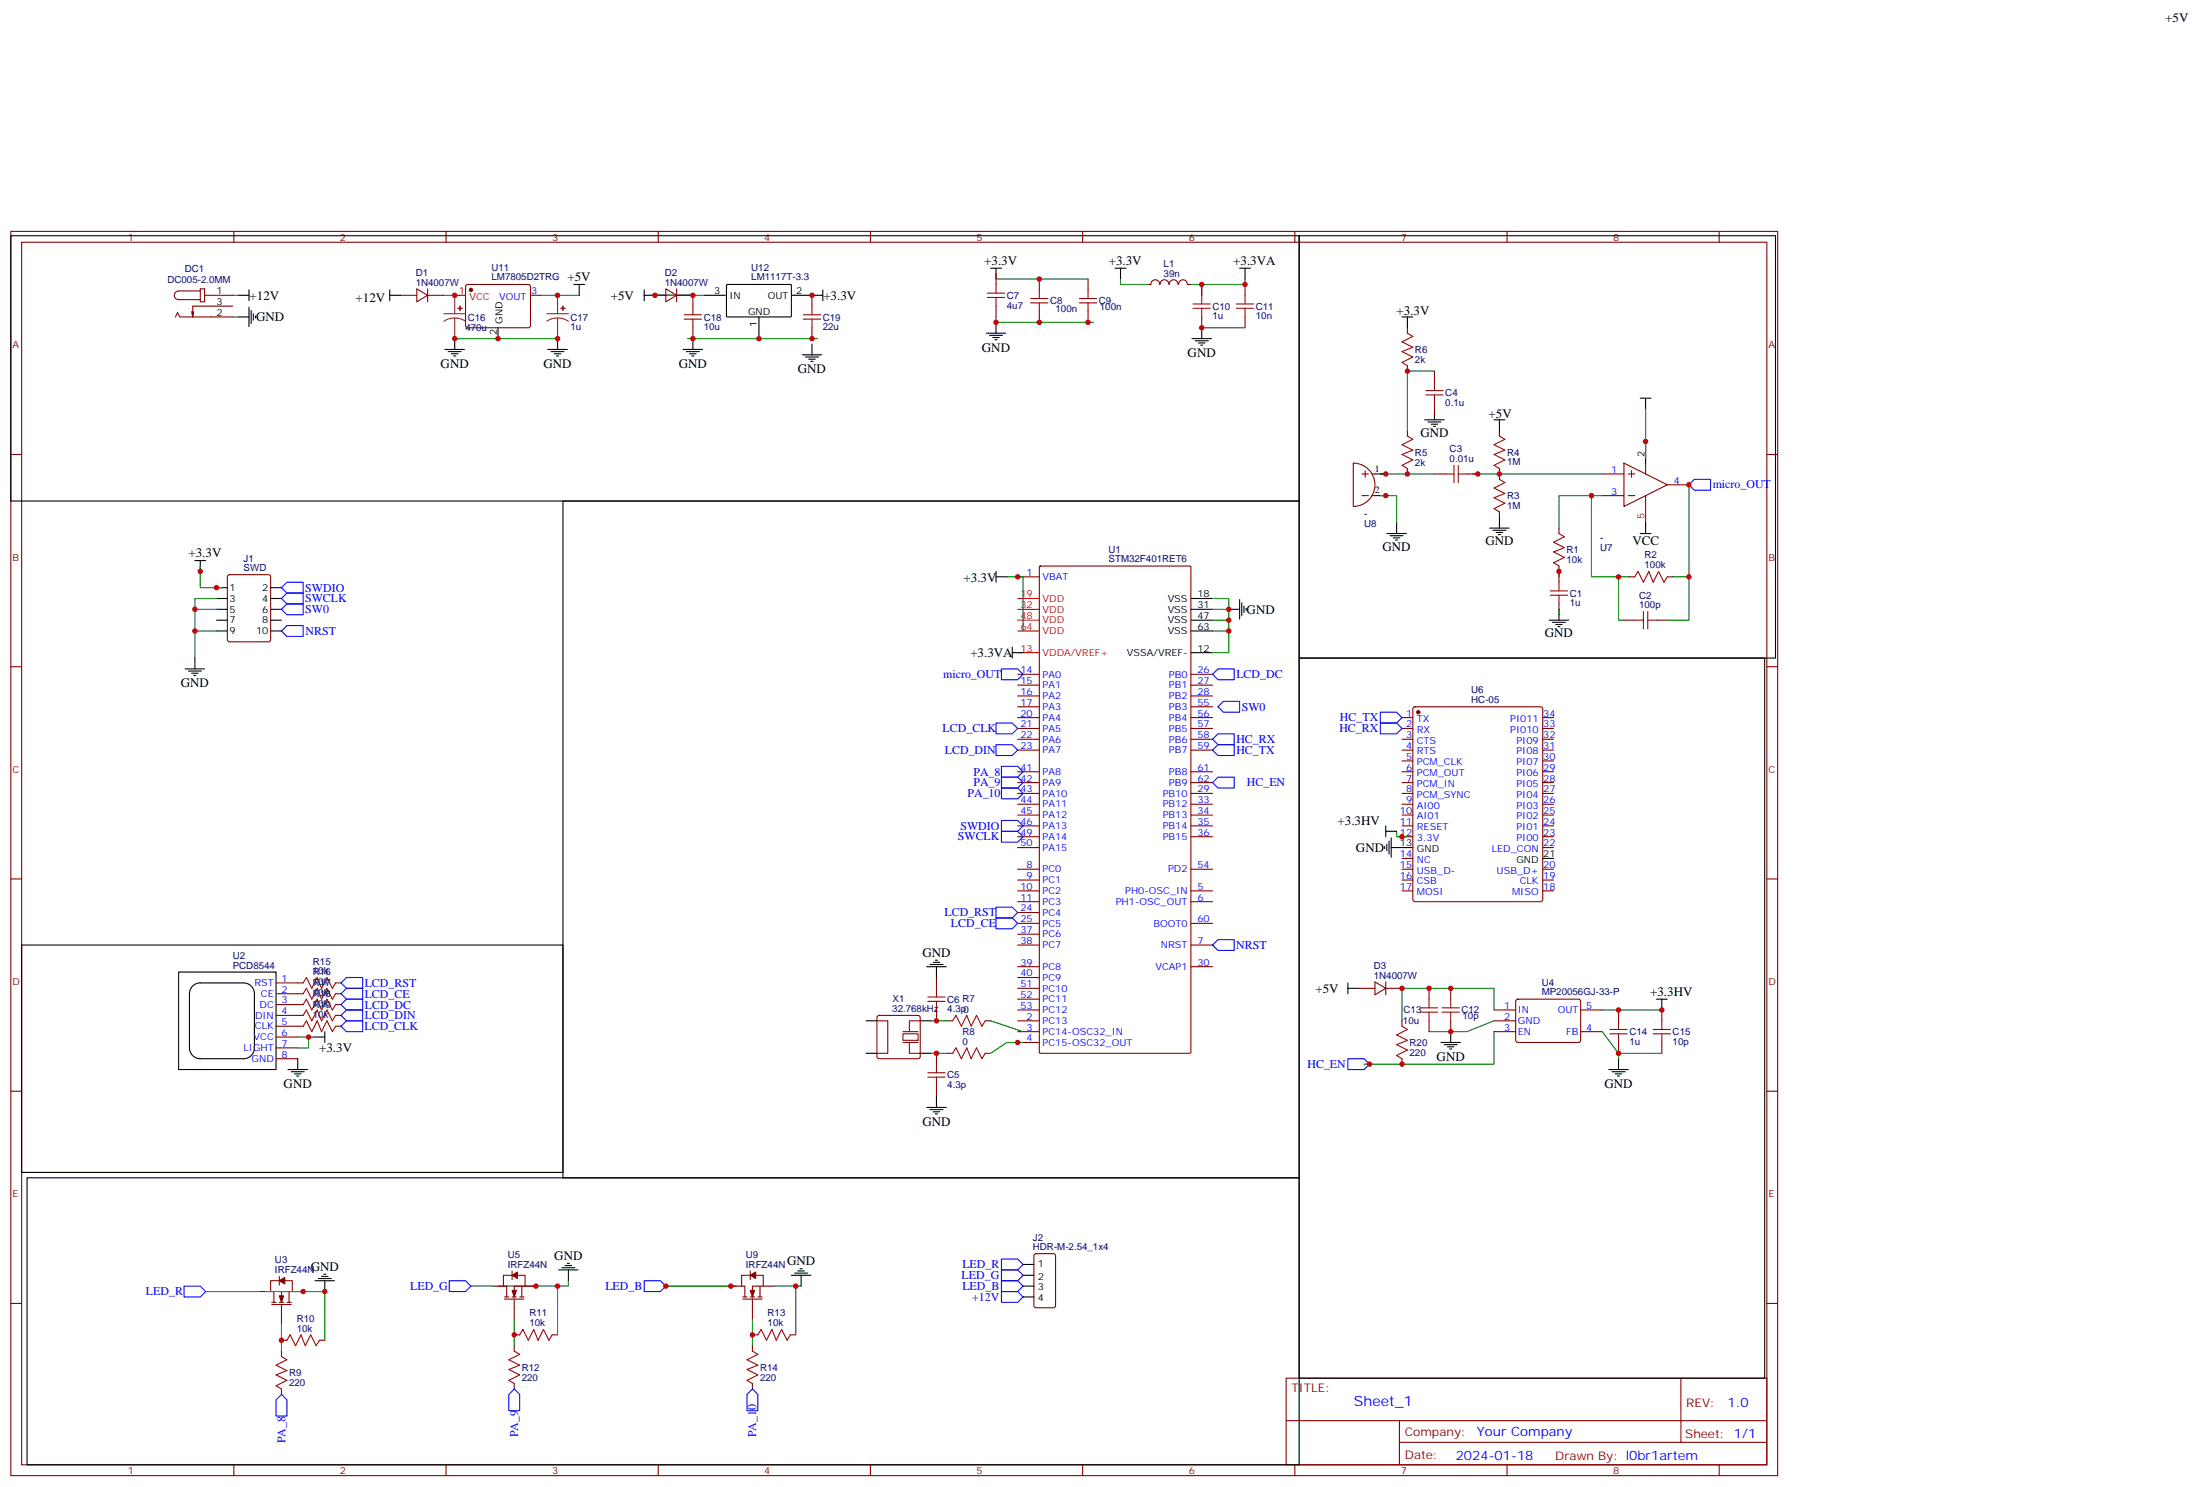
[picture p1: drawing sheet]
<svg xmlns="http://www.w3.org/2000/svg" width="717mm" height="484mm" viewBox="0 0 717 484" stroke-linecap="round" stroke-linejoin="round" font-family="sans-serif">
<g fill="none" stroke="#870000" stroke-width=".35">
<path d="M3.5 75.4h575.8v405.3h-575.8zM7.1 78.9h568.6v398.3h-568.6zM76.2 75.4v3.5M145.3 75.4v3.5M214.5 75.4v3.5M283.6 75.4v3.5M352.8 75.4v3.5M421.9 75.4v3.5M491.1 75.4v3.5M560.2 75.4v3.5M65.3 94.1h1.4v4.2h-1.4zM65.3 94.8h-7.1a1.41 1.41 0 0 0-1.4 1.4 1.41 1.41 0 0 0 1.4 1.4h7.1"/>
<path d="M66.7 96.2h9.1M75.8 99.7h-13v3.6l-.4-1.8M130.5 96.2h5.3M135.8 94.1l3.5 2.1-3.5 2.1zM139.3 96.2h5.3M139.3 94.1v4.2M151.9 92.9l.5-.2h20l.5 .7-.1 13-.6 .4-20.1-.1-.4-.6v-12.7zM172.9 96.2h3.5M211.7 96.2h5.3M217 94.1l3.5 2.1-3.5 2.1zM220.5 96.2h5.3v3.5M220.5 94.1v4.2"/>
<path d="M264.6 96.2v3.5M324.6 89.1v3.6M324.6 99.7v3.6M338.7 90.9v3.5M354.5 90.9v3.5M373.9 92.7h1.1M375 92.7a1.41 1.41 0 0 1 1.5-1.6 1.41 1.41 0 0 1 1.4 1.6M378 92.6a1.41 1.41 0 0 1 1.4-1.5 1.41 1.41 0 0 1 1.4 1.6M381 92.6a1.41 1.41 0 0 1 1.4-1.5 1.41 1.41 0 0 1 1.4 1.6M384.1 92.7a1.41 1.41 0 0 1 1.4-1.6 1.41 1.41 0 0 1 1.4 1.6M387 92.7h1.1M391.6 92.7v3.5"/>
<path d="M405.7 92.7v3.5M57.1 103.3l.8-1.5 .7 1.5h17.2M63.1 101.5l-.3 1.8M225.8 106.8v3.5M264.6 106.8v3.5M338.7 101.5v3.5M354.5 101.5v3.5M391.6 103.3v3.5M405.7 103.3v3.5M458.6 106.8v1.7M458.6 119.1v1.8M467.4 120.9v3.5"/>
<path d="M467.4 131.5v3.5M3.5 148.1h3.6M441 150.9a7.1 7.1 0 0 1 7 7 7.1 7.1 0 0 1-7 7.1zM443.8 154.4h2.1M444.9 153.4v2.1M447 154.4h1M458.6 140.3v1.8M458.6 152.6v1.8M467.4 154.4h3.6M478 154.4h3.5M488.6 140.3v1.8M488.6 152.6v3.6"/>
<path d="M522.1 154.4h7.1M529.2 150.9l14.1 7-14.1 7.1zM530.6 154.4h2.1M531.6 153.4v2.1M536.2 150.9v3.5M543.3 157.9h7M575.7 148.1h3.6M443.8 161.5h2.1M447 161.5h1M488.6 166.8v1.7M508 172v1.8M522.1 161.5h7.1"/>
<path d="M530.6 161.5h2.1M536.2 161.5v3.5M74.3 187.4l.5-.2h12.7l.6 .5 .1 20.7-.5 .6-12.9 .1-.7-.5v-20.7zM331.6 187.9h7.1M338.7 184.6l.3-.2h48.7l.3 .2 .1 158.2-.2 .3h-48.9l-.3-.1zM508 184.4v5.3M508 196.7v3.6M530.9 187.9h1.8M543.3 187.9h1.7M3.5 217.2h3.6M331.6 219.7h7.1M388.1 219.7h7"/>
<path d="M529.2 202h3.5M539.8 202h3.5M575.7 217.2h3.6M331.6 223.2h7.1M331.6 226.7h7.1M331.6 230.3h7.1M331.6 233.8h7.1M331.6 237.3h7.1M388.1 223.2h7M388.1 226.7h7M388.1 230.3h7M388.1 233.8h7"/>
<path d="M388.1 237.3h7M456.8 233.8h3.6M456.8 237.3h3.6M460.6 230.5l.5-.2h40.9l.7 .4v62.4l-.5 .6-41.1 .1-.7-.5v-62.3zM502.7 233.8h3.5M502.7 237.3h3.5M331.6 240.8h7.1M331.6 244.4h7.1M331.6 258.5h7.1M331.6 251.4h7.1M331.6 255h7.1M388.1 240.8h7"/>
<path d="M388.1 244.4h7M388.1 258.5h7M388.1 251.4h7M388.1 255h7M456.8 240.8h3.6M456.8 244.4h3.6M456.8 258.5h3.6M456.8 251.4h3.6M456.8 255h3.6M456.8 247.9h3.6M502.7 240.8h3.5M502.7 244.4h3.5"/>
<path d="M502.7 258.5h3.5M502.7 251.4h3.5M502.7 255h3.5M502.7 247.9h3.5M331.6 262h7.1M331.6 265.5h7.1M331.6 269.1h7.1M331.6 272.6h7.1M331.6 276.1h7.1M388.1 262h7M388.1 265.5h7M388.1 269.1h7"/>
<path d="M388.1 272.6h7M456.8 262h3.6M456.8 265.5h3.6M456.8 269.1h3.6M456.8 272.6h3.6M456.8 279.6h3.6M502.7 262h3.5M502.7 265.5h3.5M502.7 269.1h3.5M502.7 272.6h3.5M502.7 276.1h3.5M3.5 286.3h3.6"/>
<path d="M331.6 283.2h7.1M331.6 286.7h7.1M331.6 290.2h7.1M331.6 293.8h7.1M331.6 297.3h7.1M388.1 283.2h7M388.1 290.2h7M388.1 293.8h7M456.8 283.2h3.6M456.8 286.7h3.6M456.8 290.2h3.6M502.7 283.2h3.5"/>
<path d="M502.7 286.7h3.5M502.7 290.2h3.5M575.7 286.3h3.6M305.2 318.5v3.5M331.6 300.8h7.1M331.6 304.3h7.1M331.6 307.9h7.1M331.6 314.9h7.1M331.6 318.5h7.1M388.1 300.8h7M388.1 307.9h7M388.1 314.9h7"/>
<path d="M448 319.9l3.6 2.1-3.6 2.1zM451.6 319.9v4.2M90 320.2h8.8M90 323.7h8.8M90 327.3h8.8M90 337.9h7M90 334.3h8.8M90 330.8h8.8M109.4 320.2h1.7M109.4 323.7h1.7M109.4 327.3h1.7M109.4 334.3h1.7"/>
<path d="M109.4 330.8h1.7M285.8 332.6h3.5v10.5h-3.5M286 331l.5-.2h12.7l.5 .2 .2 .5v12.7l-.3 .5-.4 .2h-12.7l-.5-.2-.2-.5v-12.7zM305.2 329v3.6M308.7 332.6h1.7M321 332.6h1.8M331.6 332.6h7.1M331.6 336.1h7.1M331.6 339.6h7.1M331.6 322h7.1M331.6 325.5h7.1M331.6 329h7.1"/>
<path d="M442.7 322h5.3M451.6 322h5.2M456.8 332.6v1.7M465.7 322v3.5M465.7 332.6v3.5M472.7 322v3.5M472.7 332.6v3.5M486.8 332.6h7.1M486.8 336.1h7.1M486.8 329h7.1M494.1 325.7l.5-.2 20 .1 .5 .6-.1 13-.7 .4h-20l-.4-.7v-12.7zM515.1 336.1h7"/>
<path d="M515.1 329h7M527.4 329v3.6M527.4 339.6v3.5M541.5 329v3.6M541.5 339.6v3.5M3.5 355.5h3.6M90 341.4h7M90 344.9h7M305.2 343.1v3.6M305.2 353.7v3.6M308.7 343.1h1.7M321 343.1h1.8"/>
<path d="M456.8 344.9v1.8M575.7 355.5h3.6M91 415.8v2.8M91 417.2h-2.8v3.6h1.1v3.5M92.8 417.2h2.4v3.6h-3.5v3.5M160.5 419h3.5M166.9 414.1v2.8M166.9 415.5h-2.9v3.5h1.1v3.5M168.6 415.5h2.5v3.5h-3.5v3.5M170 419v3.5M171.1 419h3.5M238.1 419h3.6"/>
<path d="M244.5 414.1v2.8M244.5 415.5h-2.8v3.5h1v3.5M246.2 415.5h2.5v3.5h-3.5v3.5M247.6 419v3.5M248.7 419h3.5M337.1 408.6l.5-.2h5.7l.6 .4 .1 16.5-.5 .7h-5.9l-.6-.4-.1-16.5zM3.5 424.6h3.6M84.7 420.8h3.5M88.5 424.3h1.5M88.5 425h6.4M91 424.3h1.4M91.7 425v6.3"/>
<path d="M91.7 436.6h1.8M93.5 424.3h1.4M94.2 420.8v3.5M95.2 420.8h3.6M104.1 436.6h1.7M164.4 422.5h1.4M164.4 423.2h6.3M166.9 422.5h1.4M167.6 434.9h1.7M167.6 423.2v6.4M167.6 438.4v1.8M169.3 422.5h1.4"/>
<path d="M179.9 434.9h1.8M242 422.5h1.4M242 423.2h6.4M244.5 422.5h1.4M245.2 434.9h1.7M245.2 423.2v6.4M245.2 438.4v1.8M246.9 422.5h1.5M257.5 434.9h1.8M575.7 424.6h3.6M91.7 440.2v1.7M91.7 452.5v1.8"/>
<path d="M167.6 450.7v1.8M245.2 450.7v1.8M419.1 449h156.6v28.2h-156.6zM547.7 449v20.9M76.2 477.2v3.5M145.3 477.2v3.5M214.5 477.2v3.5M283.6 477.2v3.5M352.8 477.2v3.5M419.1 462.8h156.5M421.9 477.2v3.5M456 469.9h119.6"/>
<path d="M456 462.8v14.1M491.1 477.2v3.5M560.2 477.2v3.5"/>
</g>
<g fill="none" stroke="#000" stroke-width=".35">
<path d="M3.5 76.8h419.8v86.4h-419.8zM423.3 76.8h155.3v137.6h-155.3zM77.6 96.2h3.5M81.1 94.4v3.6M127 96.2h3.5M127 94.4v3.6M187 92.7h3.5M188.7 92.7v3.5M209.9 96.2h3.5M209.9 94.4v3.6M229.3 96.2h7.1M236.8 92.8l.3-.1h20.6l.2 .3-.1 10.1-.3 .2-20.6-.1-.2-.3z"/>
<path d="M257.9 96.2h10.2M268.1 94.4v3.6M322.8 87.4h3.5M324.6 87.4v3.5M363.4 87.4h3.5M365.1 87.4v3.5M403.9 87.4h3.6M405.7 87.4v3.5M77.6 103.3h3.5M81.1 100.1v6.3M81.8 101.1v4.3M82.5 102.2v2.1"/>
<path d="M83.3 102.9v.7M145 113.8h6.3M146 114.5h4.3M147.1 115.3h2.1M147.8 116h.7M148.2 110.3v3.5M162.3 106.8v3.5M178.5 113.8h6.4M179.6 114.5h4.2M180.6 115.3h2.1M181.3 116h.7M181.7 110.3v3.5"/>
<path d="M222.6 113.8h6.4M223.7 114.5h4.2M224.7 115.3h2.1M225.4 116h.7M225.8 110.3v3.5M247.3 103.3v7M261.4 115.6h6.4M262.5 116.3h4.2M263.5 117h2.1M264.2 117.7h.7M264.6 112.1v3.5M321.4 108.5h6.3"/>
<path d="M322.4 109.3h4.3M323.5 110h2.1M324.2 110.7h.7M324.6 105v3.5M388.4 110.3h6.4M389.5 111h4.2M390.5 111.7h2.1M391.2 112.4h.7M391.6 106.8v3.5M456.8 103.3h3.6M458.6 103.3v3.5M464.3 136.8h6.3"/>
<path d="M465.3 137.5h4.2M466.4 138.2h2.1M467.1 138.9h.7M467.4 133.2v3.6M486.8 136.8h3.6M488.6 136.8v3.5M534.5 129.7h3.5M536.2 129.7v3.5M448 154.4h3.6M536.2 143.8v7.1M183.4 163.2h239.9v220.5h-239.9zM448 161.5h3.6"/>
<path d="M451.9 173.8h6.4M453 174.5h4.2M454 175.2h2.1M454.7 175.9h.7M455.1 170.3v3.5M485.4 172h6.4M486.5 172.8h4.2M487.5 173.5h2.2M488.2 174.2h.7M488.6 168.5v3.5M534.5 173.8h3.5M536.2 170.3v3.5"/>
<path d="M63.5 182.6h3.5M65.3 182.6v3.6M70.6 195h3.5M70.6 198.5h3.5M70.6 191.5h3.5M88.2 195h3.5M88.2 198.5h3.5M88.2 191.5h3.5M324.6 186.2v3.5M324.6 187.9h3.5M388.1 195h7M388.1 198.5h7"/>
<path d="M400.4 198.5h3.5M403.9 195.3v6.4M404.6 196.4v4.2M405.3 197.4v2.2M406 198.2v.7M508 198.5v3.5M60.3 217.9h6.4M61.4 218.6h4.2M62.4 219.3h2.2M63.5 214.4v3.5M70.6 202h3.5M70.6 205.6h3.5"/>
<path d="M88.2 202h3.5M88.2 205.6h3.5M329.8 212.6h3.6M329.8 210.9v3.5M388.1 212.6h7M388.1 202h7M388.1 205.6h7M423.3 214.4h151.7v234.6h-151.7zM504.8 202h6.4M505.9 202.7h4.2M506.9 203.4h2.2M507.6 204.2h.8"/>
<path d="M63.1 220h.8M451.2 275.8v.7M451.6 270.8h3.5M451.6 269.1v3.5M451.9 275.1v2.1M452.6 274v4.2M453.3 276.1h7.1M453.3 272.9v6.4M502.7 279.6h3.5M7.1 307.9h176.3v74.1h-176.3zM58.2 316.7h31.8v31.7h-31.8zM302 314.9h6.3"/>
<path d="M303 314.2h4.3M304.1 313.5h2.1M304.8 312.8h.7M305.2 314.9v3.6M62.8 321.3a3.5 3.5 0 0 1 2.5-1.1h14.1a3.5 3.5 0 0 1 3.5 3.5v17.7a3.5 3.5 0 0 1-3.5 3.5h-14.1a3.5 3.5 0 0 1-3.6-3.5v-17.7a3.5 3.5 0 0 1 1.1-2.4zM102.3 337.9h3.5M105.8 336.1v3.5M282.2 332.6h3.6M299.9 332.6h3.5M439.2 322h3.5M439.2 320.2v3.5M469.5 339.6h6.4"/>
<path d="M472.7 336.1v3.5M539.8 325.5h3.5M541.5 325.5v3.5M93.8 348.4h6.4M94.9 349.1h4.2M96 349.8h2.1M96.7 350.6h.7M97 344.9v3.5M282.2 343.1h3.6M299.9 343.1h3.5M305.2 357.3v3.5M470.6 340.3h4.2"/>
<path d="M471.7 341h2.1M472.4 341.7h.7M524.2 348.4h6.4M525.3 349.1h4.2M526.3 349.8h2.2M527 350.6h.8M527.4 344.9v3.5M302 360.8h6.3M303 361.5h4.3M304.1 362.2h2.1M304.8 362.9h.7M8.8 383.7h414.5v93.5h-414.5z"/>
<path d="M102.7 417.2h6.3M103.7 416.5h4.2M104.8 415.8h2.1M105.5 415.1h.7M105.8 417.2v3.6M182 413.7h6.4M183.1 413h4.2M184.1 412.3h2.2M184.9 411.6h.7M185.2 413.7v3.5M257.9 415.5h6.3M258.9 414.8h4.3"/>
<path d="M260 414.1h2.1M260.7 413.3h.7M261.1 415.5v3.5M333.4 415.5h3.5M333.4 411.9h3.5M333.4 419h3.5M333.4 422.5h3.5"/>
</g>
<path d="M148.2 96.2h3.5M536.2 165v7M331.6 195h7.1M331.6 198.5h7.1M331.6 212.6h7.1M331.6 202h7.1M331.6 205.6h7.1" fill="none" stroke="#f00" stroke-width=".35"/>
<path d="M294.2 336.8h5v2.1h-5zM294.2 339.6h5M294.2 336.1h5M296.3 339.6v3.5h3.6M299.9 332.6h-3.6v3.5" fill="none" stroke="#870012" stroke-width=".35"/>
<g fill="#870000" stroke="#870000" stroke-width=".35">
<path d="M91 417.2l1.8-1v2.1z"/>
<path d="M91 422.2h1.4l-.7 2.1z"/>
<path d="M166.9 415.5l1.7-1.1v2.1z"/>
<path d="M166.9 420.4h1.4l-.7 2.1z"/>
<path d="M244.5 415.5l1.7-1.1v2.1z"/>
<path d="M244.5 420.4h1.4l-.7 2.1z"/>
<circle cx="462.1" cy="232" r=".53"/>
<circle cx="153.5" cy="94.4" r=".53"/>
</g>
<g fill="none" stroke="#00f" stroke-width=".35">
<path d="M552.1 156.2h5.3v3.5h-5.3l-1.8-1.8zM91.7 191.5l1.8-1.8h5.3v3.5h-5.3zM91.7 195l1.8-1.8h5.3v3.5h-5.3zM91.7 198.5l1.8-1.8h5.3v3.6h-5.3zM93.5 203.8h5.3v3.5h-5.3l-1.8-1.7zM326.3 217.9h5.3l1.8 1.8-1.8 1.7h-5.3zM396.9 217.9h5.3v3.5h-5.3l-1.8-1.7zM324.6 235.5h5.2l1.8 1.8-1.8 1.8h-5.2zM396.9 230.3l1.7-1.8h5.3v3.5h-5.3zM396.9 239.1h5.3v3.5h-5.3l-1.8-1.8zM449.8 232h5.3l1.7 1.8-1.7 1.7h-5.3zM449.8 235.5h5.3l1.7 1.8-1.7 1.8h-5.3z"/>
<path d="M324.6 242.6h5.2l1.8 1.8-1.8 1.7h-5.2zM326.3 249.7h5.3l1.8 1.7-1.8 1.8h-5.3zM326.3 253.2h5.3l1.8 1.8-1.8 1.7h-5.3zM326.3 256.7h5.3l1.8 1.8-1.8 1.7h-5.3zM395.1 244.4l1.8-1.8h5.3v3.5h-5.3zM395.1 255l1.8-1.8h5.3v3.5h-5.3zM326.3 267.3h5.3l1.8 1.8-1.8 1.7h-5.3zM326.3 270.8h5.3l1.8 1.8-1.8 1.8h-5.3zM324.6 295.5h5.2l1.8 1.8-1.8 1.7h-5.2zM324.6 299h5.2l1.8 1.8-1.8 1.8h-5.2zM395.1 307.9l1.8-1.8h5.3v3.5h-5.3zM111.1 320.2l1.8-1.7h5.3v3.5h-5.3z"/>
<path d="M111.1 323.7l1.8-1.7h5.3v3.5h-5.3zM111.1 327.3l1.8-1.8h5.3v3.5h-5.3zM111.1 334.3l1.8-1.7h5.3v3.5h-5.3zM112.9 329h5.3v3.6h-5.3l-1.8-1.8zM439.2 344.9h5.3l1.8 1.8-1.8 1.7h-5.3zM60 419h5.3l1.7 1.8-1.7 1.7h-5.3zM146.4 417.2h5.3l1.8 1.8-1.8 1.8h-5.3zM209.9 417.2h5.3l1.8 1.8-1.8 1.8h-5.3zM326.3 410.2h5.3l1.8 1.7-1.8 1.8h-5.3zM326.3 413.7h5.3l1.8 1.8-1.8 1.7h-5.3zM326.3 417.2h5.3l1.8 1.8-1.8 1.8h-5.3zM326.3 420.8h5.3l1.8 1.7-1.8 1.8h-5.3z"/>
<path d="M91.7 454.3l1.8 1.7v5.3h-3.5v-5.3zM165.8 454.3l1.8-1.8 1.7 1.8v5.3h-3.5zM245.2 452.5l1.7 1.8v5.3h-3.5v-5.3z"/>
</g>
<g fill="none" stroke="#008700" stroke-width=".35">
<path d="M75.8 96.2h1.8M144.6 96.2h3.6M176.4 96.2h12.3M213.4 96.2h15.9M324.6 90.9h29.9M365.1 90.9v1.8h8.8M388.1 92.7h3.5v3.5M405.7 90.9v1.8h-14.1M75.8 103.3h1.8M149.9 110.3h-1.7h33.5M224 110.3h42.3M324.6 103.3v1.7h31.7"/>
<path d="M391.6 106.8h14.1M467.4 120.9h-8.8v19.4M536.2 133.2v15.9M449.8 154.4h17.6M479.8 154.4h42.3M550.3 157.9v30h-5.3M449.8 161.5h5.3v8.8M518.6 161.5v26.4h8.8M522.1 161.5h-14.1v10.5M63.5 198.5h7.1M65.3 184.4v7.1h7M70.6 195h-7.1v19.4"/>
<path d="M328.1 187.9h5.3v17.7M395.1 195h5.3v3.5h-5.3M400.4 198.5v3.5h-5.3M508 186.2v1.7M508 198.5v1.8M530.9 187.9h-3.5v14.1h1.8M550.3 187.9v14.1h-7M63.5 205.6h7.1M400.4 202v3.6h-5.3M400.4 205.6v7h-5.3M455.1 270.8v1.8h3.5M97 337.9h5.3"/>
<path d="M100.5 337.9v3.5h-3.5M303.4 332.6h5.3M322.8 332.6l10.6 3.5M333.4 339.6h-5.3l-5.3 3.5M486.8 332.6l-8.8 3.5h-12.3M486.8 336.1v10.6h-42.3M486.8 329v-7h-30v10.6M522.1 336.1l5.3 7v1.8M522.1 329h19.4M303.4 343.1h5.3M527.4 343.1h14.1M153.5 419h7"/>
<path d="M181.7 419v15.9M185.2 417.2v1.8h-22.9M217 419h22.9M252.2 419h8.9M259.3 419v15.9M67 420.8h17.7M86.4 420.8h19.4v15.8M91.7 431.3v8.9M167.6 429.6v8.8M245.2 429.6v8.8"/>
</g>
<g fill="none" stroke="#a10000" stroke-width=".35">
<path d="M225.8 99.7v2.9M264.6 99.7v2.9M321.7 96.9h5.7M321.7 95.5h5.7M324.6 92.7v2.8M324.6 96.9v2.8M335.8 98.7h5.7M335.8 97.3h5.7M338.7 94.4v2.9M338.7 98.7v2.8M351.7 98.7h5.7M351.7 97.3h5.7"/>
<path d="M354.5 94.4v2.9M354.5 98.7v2.8M388.8 99h5.6M391.6 96.2v2.8M402.9 99h5.6M405.7 96.2v2.8M223 102.6h5.6M223 104h5.6M225.8 104v2.8M261.8 102.6h5.6M261.8 104h5.6M264.6 104v2.8"/>
<path d="M388.8 100.4h5.6M391.6 100.4v2.9M402.9 100.4h5.6M405.7 100.4v2.9M458.6 108.5l1.8 1.1-3.6 1.8 3.6 1.7-3.6 1.4 3.6 1.8-3.6 1.8 1.8 1M464.6 128.7h5.7M464.6 127.2h5.7M467.4 124.4v2.8M467.4 128.7v2.8M458.6 142.1l1.8 1-3.6 1.8 3.6 1.7-3.6 1.5 3.6 1.7-3.6 1.8 1.8 1M471 154.4h2.8M473.8 151.6v5.6"/>
<path d="M475.2 154.4h2.8M475.2 151.6v5.6M488.6 156.2l1.8 1-3.6 1.8 3.6 1.8-3.6 1.4 3.6 1.7-3.6 1.8 1.8 1.1M488.6 142.1l1.8 1-3.6 1.8 3.6 1.7-3.6 1.5 3.6 1.7-3.6 1.8 1.8 1M508 173.8l1.8 1.1-3.6 1.7 3.6 1.8-3.6 1.4 3.6 1.8-3.6 1.7 1.8 1.1M505.2 193.9h5.6M505.2 192.5h5.6M508 189.7v2.8M508 193.9v2.8M532.7 187.9l1.1-1.7 1.7 3.5 1.8-3.5 1.4 3.5 1.8-3.5 1.7 3.5 1.1-1.8M535.5 199.2v5.7M536.9 199.2v5.7"/>
<path d="M532.7 202h2.8M536.9 202h2.9M98.8 320.2l1-1.7 1.8 3.5 1.8-3.5 1.4 3.5 1.7-3.5 1.8 3.5 1.1-1.8M98.8 323.7l1-1.7 1.8 3.5 1.8-3.5 1.4 3.5 1.7-3.5 1.8 3.5 1.1-1.8M98.8 327.3l1-1.8 1.8 3.5 1.8-3.5 1.4 3.5 1.7-3.5 1.8 3.5 1.1-1.7M98.8 330.8l1-1.8 1.8 3.6 1.8-3.6 1.4 3.6 1.7-3.6 1.8 3.6 1.1-1.8M98.8 334.3l1-1.7 1.8 3.5 1.8-3.5 1.4 3.5 1.7-3.5 1.8 3.5 1.1-1.8M302.3 326.2h5.7M302.3 324.8h5.7M305.2 322v2.8M305.2 326.2v2.8M310.4 332.6l1.1-1.8 1.8 3.5 1.7-3.5 1.4 3.5 1.8-3.5 1.8 3.5 1-1.7"/>
<path d="M456.8 334.3l1.8 1.1-3.5 1.7 3.5 1.8-3.5 1.4 3.5 1.8-3.5 1.8 1.7 1M462.8 329.7h5.7M462.8 328.3h5.7M465.7 325.5v2.8M465.7 329.7v2.9M469.9 329.7h5.6M469.9 328.3h5.6M472.7 325.5v2.8M472.7 329.7v2.9M524.6 336.8h5.6M524.6 335.4h5.6M527.4 332.6v2.8"/>
<path d="M527.4 336.8v2.8M538.7 336.8h5.6M538.7 335.4h5.6M541.5 332.6v2.8M541.5 336.8v2.8M302.3 350.9h5.7M302.3 349.5h5.7M305.2 346.7v2.8M305.2 350.9v2.8M310.4 343.1l1.1-1.7 1.8 3.5 1.7-3.5 1.4 3.5 1.8-3.5 1.8 3.5 1-1.8M93.5 436.6l1-1.7 1.8 3.5 1.8-3.5 1.4 3.5 1.7-3.5 1.8 3.5 1.1-1.8M169.3 434.9l1.1-1.8 1.8 3.5 1.7-3.5 1.4 3.5 1.8-3.5 1.8 3.5 1-1.7"/>
<path d="M246.9 434.9l1.1-1.8 1.8 3.5 1.7-3.5 1.4 3.5 1.8-3.5 1.8 3.5 1-1.7M91.7 441.9l1.8 1.1-3.5 1.7 3.5 1.8-3.5 1.4 3.5 1.8-3.5 1.7 1.7 1.1M167.6 440.2l1.7 1-3.5 1.8 3.5 1.7-3.5 1.5 3.5 1.7-3.5 1.8 1.8 1M245.2 440.2l1.7 1-3.5 1.8 3.5 1.7-3.5 1.5 3.5 1.7-3.5 1.8 1.8 1"/>
</g>
<path d="M148.2 96.2v6M181.7 96.2v6M144.6 102.2h7.1M148.2 103.6l-1.9 .2-1.7 .9M148.2 103.6l1.8 .3 1.7 .8M148.2 103.6v6.7M178.2 102.2h7M181.7 103.6l-1.9 .2-1.6 .9M181.7 103.6l1.8 .3 1.7 .8M181.7 103.6v6.7" fill="none" stroke="#8c2424" stroke-width=".35"/>
<g fill="#8c2424" stroke="#8c2424" stroke-width=".35">
<path d="M149.2 100.4l1.4 .1z"/>
<path d="M149.9 99.7v1.4z"/>
<path d="M182.7 100.4l1.4 .1z"/>
<path d="M183.4 99.7v1.4z"/>
</g>
<g fill="#c00">
<circle cx="536.2" cy="143.8" r=".88"/>
<circle cx="508" cy="186.2" r=".88"/>
<circle cx="550.3" cy="157.9" r=".88"/>
<circle cx="550.3" cy="187.9" r=".88"/>
<circle cx="518.6" cy="161.5" r=".88"/>
<circle cx="527.4" cy="187.9" r=".88"/>
<circle cx="488.6" cy="154.4" r=".88"/>
<circle cx="481.5" cy="154.4" r=".88"/>
<circle cx="458.6" cy="154.4" r=".88"/>
<circle cx="458.6" cy="120.9" r=".88"/>
<circle cx="451.6" cy="154.4" r=".88"/>
<circle cx="451.6" cy="161.5" r=".88"/>
<circle cx="456.8" cy="272.6" r=".88"/>
<circle cx="305.2" cy="343.1" r=".88"/>
<circle cx="305.2" cy="332.6" r=".88"/>
<circle cx="70.6" cy="191.5" r=".88"/>
<circle cx="65.3" cy="186.2" r=".88"/>
<circle cx="63.5" cy="205.6" r=".88"/>
<circle cx="63.5" cy="198.5" r=".88"/>
<circle cx="91.7" cy="436.6" r=".88"/>
<circle cx="167.6" cy="434.9" r=".88"/>
<circle cx="238.1" cy="419" r=".88"/>
<circle cx="338.7" cy="105" r=".88"/>
<circle cx="354.5" cy="105" r=".88"/>
<circle cx="324.6" cy="105" r=".88"/>
<circle cx="338.7" cy="90.9" r=".88"/>
<circle cx="391.6" cy="92.7" r=".88"/>
<circle cx="405.7" cy="92.7" r=".88"/>
<circle cx="391.6" cy="106.8" r=".88"/>
<circle cx="400.4" cy="198.5" r=".88"/>
<circle cx="400.4" cy="202" r=".88"/>
<circle cx="400.4" cy="205.6" r=".88"/>
<circle cx="331.6" cy="187.9" r=".88"/>
<circle cx="331.6" cy="339.6" r=".88"/>
<circle cx="456.8" cy="346.7" r=".88"/>
<circle cx="472.7" cy="336.1" r=".88"/>
<circle cx="527.4" cy="343.1" r=".88"/>
<circle cx="527.4" cy="329" r=".88"/>
<circle cx="541.5" cy="329" r=".88"/>
<circle cx="100.5" cy="337.9" r=".88"/>
<circle cx="446.3" cy="346.7" r=".88"/>
<circle cx="162.3" cy="110.3" r=".88"/>
<circle cx="148.2" cy="110.3" r=".88"/>
<circle cx="181.7" cy="110.3" r=".88"/>
<circle cx="181.7" cy="96.2" r=".88"/>
<circle cx="247.3" cy="110.3" r=".88"/>
<circle cx="225.8" cy="110.3" r=".88"/>
<circle cx="264.6" cy="110.3" r=".88"/>
<circle cx="225.8" cy="96.2" r=".88"/>
<circle cx="148.2" cy="96.2" r=".88"/>
<circle cx="213.4" cy="96.2" r=".88"/>
<circle cx="264.6" cy="96.2" r=".88"/>
<circle cx="472.7" cy="322" r=".88"/>
<circle cx="465.7" cy="322" r=".88"/>
<circle cx="456.8" cy="322" r=".88"/>
<circle cx="174.6" cy="419" r=".88"/>
<circle cx="181.7" cy="419" r=".88"/>
<circle cx="98.8" cy="420.8" r=".88"/>
<circle cx="105.8" cy="420.8" r=".88"/>
<circle cx="217" cy="419" r=".88"/>
<circle cx="245.2" cy="434.9" r=".88"/>
<circle cx="259.3" cy="419" r=".88"/>
</g>
<text font-size="4.6" fill="#00f" x="441.2" y="458">Sheet_1</text>
<g font-size="4.2">
<text x="705.6" y="7.3">+5V</text>
<text x="320.7" y="86.4">+3.3V</text>
<text x="361.3" y="86.4">+3.3V</text>
<text x="401.8" y="86.4">+3.3VA</text>
<text x="184.9" y="91.7">+5V</text>
<text x="81.3" y="97.6">+12V</text>
<text x="115.9" y="98.3">+12V</text>
<text x="199" y="97.6">+5V</text>
<text x="268.3" y="97.6">+3.3V</text>
<text x="83.4" y="104.7">GND</text>
<text x="455.1" y="102.6">+3.3V</text>
<text x="143.6" y="119.8">GND</text>
<text x="177.1" y="119.8">GND</text>
<text x="221.2" y="119.8">GND</text>
<text x="320" y="114.6">GND</text>
<text x="387" y="116.4">GND</text>
<text x="260" y="121.6">GND</text>
<text x="485.1" y="136.1">+5V</text>
<text x="462.8" y="142.4">GND</text>
<text x="450.5" y="179.5">GND</text>
<text x="484" y="177.7">GND</text>
<text x="531.9" y="177.7">VCC</text>
<text x="61.4" y="181.6">+3.3V</text>
<text x="314" y="189.7">+3.3V</text>
<text x="406.2" y="199.9">GND</text>
<text x="503.4" y="207.7">GND</text>
<text x="316.2" y="214">+3.3VA</text>
<text x="58.9" y="224">GND</text>
<text x="435.8" y="268.7">+3.3HV</text>
<text x="441.9" y="277.5">GND</text>
<text x="300.6" y="311.7">GND</text>
<text x="428.6" y="323.4">+5V</text>
<text x="537.7" y="324.4">+3.3HV</text>
<text x="104" y="342.8">+3.3V</text>
<text x="468.1" y="345.7">GND</text>
<text x="92.4" y="354.5">GND</text>
<text x="522.8" y="354.5">GND</text>
<text x="300.6" y="366.8">GND</text>
<text x="180.6" y="410.5">GND</text>
<text x="256.5" y="412.2">GND</text>
<text x="101.2" y="414">GND</text>
</g>
<g font-size="4.2" fill="#00f">
<text x="562.9" y="458.2">1.0</text>
<text x="481.3" y="467.8">Your Company</text>
<text x="474.4" y="475.6">2024-01-18</text>
</g>
<g font-size="3.9" fill="#00f">
<text x="558.1" y="159.1">micro_OUT</text>
<text x="99.4" y="196.3">SWCLK</text>
<text x="99.5" y="192.8">SWDIO</text>
<text x="99.5" y="199.8">SW0</text>
<text x="99.6" y="206.9">NRST</text>
<text x="307.3" y="221">micro_OUT</text>
<text x="402.9" y="221">LCD_DC</text>
<text x="404.6" y="231.6">SW0</text>
<text x="307.2" y="238.6">LCD_CLK</text>
<text x="436.4" y="238.6">HC_RX</text>
<text x="436.6" y="235">HC_TX</text>
<text x="307.9" y="245.6">LCD_DIN</text>
<text x="402.9" y="245.6">HC_TX</text>
<text x="402.9" y="242.1">HC_RX</text>
<text x="317.2" y="252.7">PA_8</text>
<text x="317.2" y="256.2">PA_9</text>
<text x="406.3" y="256.2">HC_EN</text>
<text x="315.3" y="259.8">PA_10</text>
<text x="312.1" y="273.8">SWCLK</text>
<text x="313" y="270.3">SWDIO</text>
<text x="307.8" y="298.6">LCD_RST</text>
<text x="309.9" y="302.1">LCD_CE</text>
<text x="402.8" y="309.2">NRST</text>
<text x="118.8" y="321.5">LCD_RST</text>
<text x="118.8" y="325.1">LCD_CE</text>
<text x="118.9" y="328.6">LCD_DC</text>
<text x="118.8" y="335.6">LCD_CLK</text>
<text x="118.9" y="332.1">LCD_DIN</text>
<text x="426" y="347.9">HC_EN</text>
<text x="313.6" y="413.2">LED_R</text>
<text x="313.4" y="416.7">LED_G</text>
<text x="47.6" y="422">LED_R</text>
<text x="133.6" y="420.2">LED_G</text>
<text x="197.3" y="420.2">LED_B</text>
<text x="313.6" y="420.3">LED_B</text>
<text x="316.8" y="423.8">+12V</text>
<text x="93" y="470.3" transform="rotate(-90 93 470.3)">PA_8</text>
<text x="168.8" y="468.3" transform="rotate(-90 168.8 468.3)">PA_9</text>
<text x="246.4" y="468.3" transform="rotate(-90 246.4 468.3)">PA_10</text>
</g>
<g font-size="3.9" fill="#800">
<text x="420.9" y="453.6">TITLE:</text>
<text x="549.5" y="458.2">REV:</text>
<text x="457.8" y="467.8">Company:</text>
<text x="549.1" y="468.4">Sheet: 1/1</text>
<text x="457.8" y="475.4">Date:</text>
<text x="506.8" y="475.5">Drawn By: l0br1artem</text>
</g>
<g font-size="3.2" fill="#800">
<text x="41.6" y="78.4">1</text>
<text x="110.8" y="78.4">2</text>
<text x="179.9" y="78.4">3</text>
<text x="249.1" y="78.4">4</text>
<text x="318.2" y="78.4">5</text>
<text x="387.3" y="78.4">6</text>
<text x="456.5" y="78.4">7</text>
<text x="525.6" y="78.4">8</text>
<text x="4.1" y="113.5">A</text>
<text x="576.3" y="113.5">A</text>
<text x="4.1" y="182.6">B</text>
<text x="576.3" y="182.6">B</text>
<text x="4.1" y="251.8">C</text>
<text x="576.3" y="251.8">C</text>
<text x="4.1" y="320.9">D</text>
<text x="576.3" y="320.9">D</text>
<text x="4.1" y="390.1">E</text>
<text x="576.3" y="390.1">E</text>
<text x="41.6" y="480.2">1</text>
<text x="110.8" y="480.2">2</text>
<text x="179.9" y="480.2">3</text>
<text x="249.1" y="480.2">4</text>
<text x="318.2" y="480.2">5</text>
<text x="387.3" y="480.2">6</text>
<text x="456.5" y="480.2">7</text>
<text x="525.6" y="480.2">8</text>
</g>
<g font-size="3.2" fill="#000080">
<text x="60.2" y="88.5">DC1</text>
<text x="135.5" y="89.9">D1</text>
<text x="160.1" y="88.2">U11</text>
<text x="216.6" y="89.9">D2</text>
<text x="244.8" y="88.2">U12</text>
<text x="379.2" y="86.9">L1</text>
<text x="54.6" y="92">DC005-2.0MM</text>
<text x="135.5" y="93">1N4007W</text>
<text x="160.1" y="91.3">LM7805D2TRG</text>
<text x="216.6" y="93">1N4007W</text>
<text x="244.8" y="91.3">LM1117T-3.3</text>
<text x="379.2" y="90.1">39n</text>
<text x="328.1" y="100.6">4u7</text>
<text x="328.1" y="97.4">C7</text>
<text x="342.2" y="99.1">C8</text>
<text x="344" y="101.5">100n</text>
<text x="358.1" y="99.1">C9</text>
<text x="358.4" y="100.8">100n</text>
<text x="395.1" y="100.9">C10</text>
<text x="409.2" y="100.8">C11</text>
<text x="151.6" y="108">470u</text>
<text x="152.4" y="104.4">C16</text>
<text x="185.9" y="107.6">1u</text>
<text x="185.9" y="104.4">C17</text>
<text x="229.3" y="107.6">10u</text>
<text x="229.3" y="104.4">C18</text>
<text x="268.1" y="107.6">22u</text>
<text x="268.1" y="104.4">C19</text>
<text x="395.1" y="104">1u</text>
<text x="409.2" y="104">10n</text>
<text x="461.1" y="118.2">2k</text>
<text x="461.1" y="115">R6</text>
<text x="471" y="129.1">C4</text>
<text x="471" y="132.3">0.1u</text>
<text x="461.1" y="148.5">R5</text>
<text x="472.4" y="147.4">C3</text>
<text x="491.1" y="148.5">R4</text>
<text x="461.1" y="151.7">2k</text>
<text x="472.4" y="150.5">0.01u</text>
<text x="491.1" y="151.6">1M</text>
<text x="491.1" y="165.8">1M</text>
<text x="491.1" y="162.6">R3</text>
<text x="444.5" y="168.5">-</text>
<text x="444.5" y="171.7">U8</text>
<text x="521.4" y="176.3">-</text>
<text x="521.4" y="179.5">U7</text>
<text x="79.4" y="183">J1</text>
<text x="361.2" y="183.2">STM32F401RET6</text>
<text x="361.2" y="180">U1</text>
<text x="510.5" y="183.4">10k</text>
<text x="510.5" y="180.3">R1</text>
<text x="535.9" y="185.1">100k</text>
<text x="535.9" y="181.9">R2</text>
<text x="79.4" y="186.2">SWD</text>
<text x="511.5" y="197.5">1u</text>
<text x="511.5" y="194.4">C1</text>
<text x="534.1" y="195">C2</text>
<text x="534.1" y="198.2">100p</text>
<text x="479.4" y="225.9">U6</text>
<text x="479.4" y="229.1">HC-05</text>
<text x="75.9" y="315.6">PCD8544</text>
<text x="75.9" y="312.5">U2</text>
<text x="102" y="317.4">10k</text>
<text x="102" y="314.3">R15</text>
<text x="102" y="317.8">R16</text>
<text x="447.7" y="315.6">D3</text>
<text x="102" y="320.9">10k</text>
<text x="102" y="321.3">R17</text>
<text x="447.7" y="318.8">1N4007W</text>
<text x="502.4" y="321.1">U4</text>
<text x="102" y="324.4">10k</text>
<text x="102" y="328">10k</text>
<text x="102" y="324.8">R18</text>
<text x="102" y="328.4">R19</text>
<text x="290.7" y="329.7">32.768kHz</text>
<text x="290.8" y="326.6">X1</text>
<text x="308.7" y="329.8">4.3p0</text>
<text x="308.7" y="326.6">C6 R7</text>
<text x="502.4" y="324.3">MP20056GJ-33-P</text>
<text x="102" y="331.5">10k</text>
<text x="457.2" y="333.7">10u</text>
<text x="457.4" y="330.2">C13</text>
<text x="476.2" y="330.2">C12</text>
<text x="476.6" y="331.9">10p</text>
<text x="313.6" y="340.3">0</text>
<text x="313.6" y="337.1">R8</text>
<text x="459.3" y="340.7">R20</text>
<text x="530.9" y="340.4">1u</text>
<text x="530.9" y="337.3">C14</text>
<text x="545" y="340.4">10p</text>
<text x="545" y="337.3">C15</text>
<text x="459.3" y="343.9">220</text>
<text x="308.7" y="351.3">C5</text>
<text x="308.7" y="354.5">4.3p</text>
<text x="336.6" y="407.4">HDR-M-2.54_1x4</text>
<text x="336.6" y="404.2">J2</text>
<text x="89.6" y="411.6">U3</text>
<text x="165.5" y="413">IRFZ44N</text>
<text x="165.5" y="409.9">U5</text>
<text x="243.1" y="413">IRFZ44N</text>
<text x="243.1" y="409.9">U9</text>
<text x="89.6" y="414.8">IRFZ44N</text>
<text x="96.7" y="430.6">R10</text>
<text x="172.5" y="428.9">R11</text>
<text x="250.1" y="428.9">R13</text>
<text x="96.7" y="433.8">10k</text>
<text x="172.5" y="432">10k</text>
<text x="250.1" y="432">10k</text>
<text x="94.2" y="448.3">R9</text>
<text x="170" y="449.8">220</text>
<text x="170" y="446.6">R12</text>
<text x="247.6" y="449.8">220</text>
<text x="247.6" y="446.6">R14</text>
<text x="94.2" y="451.5">220</text>
</g>
<g font-size="3.2">
<text x="70.6" y="95.8">1</text>
<text x="232.8" y="95.8">3</text>
<text x="259.5" y="95.8">2</text>
<text x="70.6" y="99.4">3</text>
<text x="237.7" y="97.3">IN</text>
<text x="250.2" y="97.3">OUT</text>
<text x="70.6" y="102.9">2</text>
<text x="163.7" y="105.5" transform="rotate(-90 163.7 105.5)">GND</text>
<text x="243.8" y="102.6">GND</text>
<text x="246.6" y="106.5" transform="rotate(-90 246.6 106.5)">1</text>
<text x="161.9" y="109" transform="rotate(-90 161.9 109)">2</text>
<text x="535.9" y="148.8" transform="rotate(-90 535.9 148.8)">2</text>
<text x="448" y="153.7">1</text>
<text x="448" y="160.8">2</text>
<text x="74.8" y="192.5">1</text>
<text x="74.8" y="196">3</text>
<text x="85.5" y="192.5">2</text>
<text x="85.5" y="196">4</text>
<text x="380.5" y="196">VSS</text>
<text x="390.2" y="194.6">18</text>
<text x="74.8" y="199.6">5</text>
<text x="74.8" y="203.1">7</text>
<text x="85.5" y="199.6">6</text>
<text x="85.5" y="203.1">8</text>
<text x="380.5" y="199.6">VSS</text>
<text x="380.5" y="203.1">VSS</text>
<text x="390.2" y="198.2">31</text>
<text x="390.2" y="201.7">47</text>
<text x="74.8" y="206.6">9</text>
<text x="83.5" y="206.6">10</text>
<text x="380.5" y="206.6">VSS</text>
<text x="390.2" y="205.2">63</text>
<text x="367.2" y="213.7">VSSA/VREF-</text>
<text x="390.2" y="212.3">12</text>
<text x="456.2" y="275.8">13</text>
<text x="461.7" y="277.5">GND</text>
<text x="494.1" y="281.1">GND</text>
<text x="502.9" y="279.3">21</text>
<text x="338.2" y="412.6">1</text>
<text x="338.2" y="416.9">2</text>
<text x="338.2" y="420.4">3</text>
<text x="338.2" y="423.9">4</text>
</g>
<g font-size="3.2" fill="#f00">
<text x="149.5" y="95.8">1</text>
<text x="153" y="97.6">VCC</text>
<text x="535.9" y="169.1" transform="rotate(-90 535.9 169.1)">5</text>
<text x="332.5" y="194.6">19</text>
<text x="339.7" y="196">VDD</text>
<text x="332.5" y="198.2">32</text>
<text x="332.5" y="201.7">48</text>
<text x="339.7" y="199.6">VDD</text>
<text x="339.7" y="203.1">VDD</text>
<text x="332.5" y="205.2">64</text>
<text x="339.7" y="206.6">VDD</text>
<text x="332.5" y="212.3">13</text>
<text x="339.7" y="213.7">VDDA/VREF+</text>
</g>
<g font-size="3.2" fill="#00f">
<text x="173" y="95.8">3</text>
<text x="162.6" y="97.6">VOUT</text>
<text x="525" y="154.1">1</text>
<text x="525" y="161.1">3</text>
<text x="545.4" y="157.6">4</text>
<text x="334.5" y="187.6">1</text>
<text x="339.7" y="189">VBAT</text>
<text x="332.5" y="219.3">14</text>
<text x="339.7" y="220.7">PA0</text>
<text x="380.9" y="220.7">PB0</text>
<text x="390.2" y="219.3">26</text>
<text x="332.5" y="222.8">15</text>
<text x="332.5" y="226.4">16</text>
<text x="339.7" y="224.3">PA1</text>
<text x="339.7" y="227.8">PA2</text>
<text x="380.9" y="224.3">PB1</text>
<text x="380.9" y="227.8">PB2</text>
<text x="390.2" y="222.8">27</text>
<text x="390.2" y="226.4">28</text>
<text x="332.5" y="229.9">17</text>
<text x="332.5" y="233.4">20</text>
<text x="339.7" y="231.3">PA3</text>
<text x="380.9" y="231.3">PB3</text>
<text x="390.2" y="229.9">55</text>
<text x="390.2" y="233.4">56</text>
<text x="458.2" y="233.4">1</text>
<text x="502.9" y="233.4">34</text>
<text x="332.5" y="237">21</text>
<text x="339.7" y="234.8">PA4</text>
<text x="339.7" y="238.4">PA5</text>
<text x="380.9" y="234.8">PB4</text>
<text x="380.9" y="238.4">PB5</text>
<text x="390.2" y="237">57</text>
<text x="458.2" y="237">2</text>
<text x="461.7" y="235.2">TX</text>
<text x="461.7" y="238.7">RX</text>
<text x="492.1" y="238.7">PI010</text>
<text x="492.1" y="235.2">PI011</text>
<text x="502.9" y="237">33</text>
<text x="332.5" y="240.5">22</text>
<text x="332.5" y="244">23</text>
<text x="339.7" y="241.9">PA6</text>
<text x="339.7" y="245.4">PA7</text>
<text x="380.9" y="241.9">PB6</text>
<text x="380.9" y="245.4">PB7</text>
<text x="390.2" y="240.5">58</text>
<text x="390.2" y="244">59</text>
<text x="458.2" y="240.5">3</text>
<text x="458.2" y="244">4</text>
<text x="461.7" y="242.3">CTS</text>
<text x="461.7" y="245.8">RTS</text>
<text x="494.1" y="245.8">PI08</text>
<text x="494.1" y="242.3">PI09</text>
<text x="502.9" y="244">31</text>
<text x="502.9" y="240.5">32</text>
<text x="332.5" y="251.1">41</text>
<text x="390.2" y="251.1">61</text>
<text x="458.2" y="247.5">5</text>
<text x="458.2" y="251.1">6</text>
<text x="461.7" y="249.3">PCM_CLK</text>
<text x="494.1" y="249.3">PI07</text>
<text x="502.9" y="251.1">29</text>
<text x="502.9" y="247.5">30</text>
<text x="332.5" y="254.6">42</text>
<text x="339.7" y="252.5">PA8</text>
<text x="339.7" y="256">PA9</text>
<text x="380.9" y="252.5">PB8</text>
<text x="380.9" y="256">PB9</text>
<text x="390.2" y="254.6">62</text>
<text x="458.2" y="254.6">7</text>
<text x="461.7" y="252.8">PCM_OUT</text>
<text x="461.7" y="256.4">PCM_IN</text>
<text x="494.1" y="256.4">PI05</text>
<text x="494.1" y="252.8">PI06</text>
<text x="502.9" y="254.6">28</text>
<text x="332.5" y="258.1">43</text>
<text x="332.5" y="261.7">44</text>
<text x="339.7" y="259.5">PA10</text>
<text x="339.7" y="263.1">PA11</text>
<text x="378.9" y="259.5">PB10</text>
<text x="378.9" y="263.1">PB12</text>
<text x="390.2" y="258.1">29</text>
<text x="390.2" y="261.7">33</text>
<text x="458.2" y="258.1">8</text>
<text x="458.2" y="261.7">9</text>
<text x="461.7" y="259.9">PCM_SYNC</text>
<text x="461.7" y="263.4">AI00</text>
<text x="494.1" y="263.4">PI03</text>
<text x="494.1" y="259.9">PI04</text>
<text x="502.9" y="261.7">26</text>
<text x="502.9" y="258.1">27</text>
<text x="332.5" y="265.2">45</text>
<text x="332.5" y="268.7">46</text>
<text x="339.7" y="266.6">PA12</text>
<text x="378.9" y="266.6">PB13</text>
<text x="390.2" y="265.2">34</text>
<text x="390.2" y="268.7">35</text>
<text x="456.2" y="265.2">10</text>
<text x="456.2" y="268.7">11</text>
<text x="461.7" y="266.9">AI01</text>
<text x="494.1" y="266.9">PI02</text>
<text x="502.9" y="268.7">24</text>
<text x="502.9" y="265.2">25</text>
<text x="332.5" y="272.2">49</text>
<text x="332.5" y="275.8">50</text>
<text x="339.7" y="270.1">PA13</text>
<text x="339.7" y="273.6">PA14</text>
<text x="378.9" y="270.1">PB14</text>
<text x="378.9" y="273.6">PB15</text>
<text x="390.2" y="272.2">36</text>
<text x="456.2" y="272.2">12</text>
<text x="461.7" y="270.5">RESET</text>
<text x="461.7" y="274">3.3V</text>
<text x="494.1" y="274">PI00</text>
<text x="494.1" y="270.5">PI01</text>
<text x="502.9" y="275.8">22</text>
<text x="502.9" y="272.2">23</text>
<text x="339.7" y="277.2">PA15</text>
<text x="456.2" y="279.3">14</text>
<text x="461.7" y="281.1">NC</text>
<text x="486.1" y="277.5">LED_CON</text>
<text x="334.5" y="282.8">8</text>
<text x="334.5" y="286.3">9</text>
<text x="339.7" y="284.2">PC0</text>
<text x="339.7" y="287.8">PC1</text>
<text x="380.6" y="284.2">PD2</text>
<text x="390.2" y="282.8">54</text>
<text x="456.2" y="282.8">15</text>
<text x="456.2" y="286.3">16</text>
<text x="461.7" y="284.6">USB_D-</text>
<text x="487.7" y="284.6">USB_D+</text>
<text x="502.9" y="286.3">19</text>
<text x="502.9" y="282.8">20</text>
<text x="332.5" y="289.9">10</text>
<text x="332.5" y="293.4">11</text>
<text x="339.7" y="291.3">PC2</text>
<text x="366.6" y="291.3">PH0-OSC_IN</text>
<text x="390.2" y="289.9">5</text>
<text x="390.2" y="293.4">6</text>
<text x="456.2" y="289.9">17</text>
<text x="461.7" y="288.1">CSB</text>
<text x="461.7" y="291.6">MOSI</text>
<text x="492.7" y="291.6">MISO</text>
<text x="495.2" y="288.1">CLK</text>
<text x="502.9" y="289.9">18</text>
<text x="332.5" y="296.9">24</text>
<text x="339.7" y="294.8">PC3</text>
<text x="339.7" y="298.3">PC4</text>
<text x="363.6" y="294.8">PH1-OSC_OUT</text>
<text x="332.5" y="300.5">25</text>
<text x="332.5" y="304">37</text>
<text x="339.7" y="301.9">PC5</text>
<text x="339.7" y="305.4">PC6</text>
<text x="375.9" y="301.9">BOOT0</text>
<text x="390.2" y="300.5">60</text>
<text x="332.5" y="307.5">38</text>
<text x="339.7" y="308.9">PC7</text>
<text x="378.3" y="308.9">NRST</text>
<text x="390.2" y="307.5">7</text>
<text x="332.5" y="314.6">39</text>
<text x="339.7" y="316">PC8</text>
<text x="376.5" y="316">VCAP1</text>
<text x="390.2" y="314.6">30</text>
<text x="82.9" y="321.3">RST</text>
<text x="91.7" y="319.9">1</text>
<text x="91.7" y="323.4">2</text>
<text x="332.5" y="318.1">40</text>
<text x="332.5" y="321.6">51</text>
<text x="339.7" y="319.5">PC9</text>
<text x="339.7" y="323">PC10</text>
<text x="84.6" y="328.3">DC</text>
<text x="85" y="324.8">CE</text>
<text x="91.7" y="326.9">3</text>
<text x="332.5" y="325.2">52</text>
<text x="332.5" y="328.7">53</text>
<text x="339.7" y="326.6">PC11</text>
<text x="490.1" y="328.7">1</text>
<text x="516.8" y="328.7">5</text>
<text x="83.1" y="335.4">CLK</text>
<text x="83.1" y="331.9">DIN</text>
<text x="91.7" y="334">5</text>
<text x="91.7" y="330.4">4</text>
<text x="334.5" y="332.2">2</text>
<text x="334.5" y="335.7">3</text>
<text x="339.7" y="333.6">PC13</text>
<text x="339.7" y="330.1">PC12</text>
<text x="490.1" y="332.2">2</text>
<text x="490.1" y="335.7">3</text>
<text x="494.6" y="330.1">IN</text>
<text x="494.6" y="333.6">GND</text>
<text x="507.6" y="330.1">OUT</text>
<text x="516.8" y="335.7">4</text>
<text x="82.7" y="338.9">VCC</text>
<text x="91.7" y="337.5">6</text>
<text x="91.7" y="341">7</text>
<text x="334.5" y="339.3">4</text>
<text x="339.7" y="337.1">PC14-OSC32_IN</text>
<text x="339.7" y="340.7">PC15-OSC32_OUT</text>
<text x="494.6" y="337.1">EN</text>
<text x="510.4" y="337.1">FB</text>
<text x="79.4" y="342.4">LIGHT</text>
<text x="82" y="346">GND</text>
<text x="91.7" y="344.6">8</text>
</g>
</svg>
